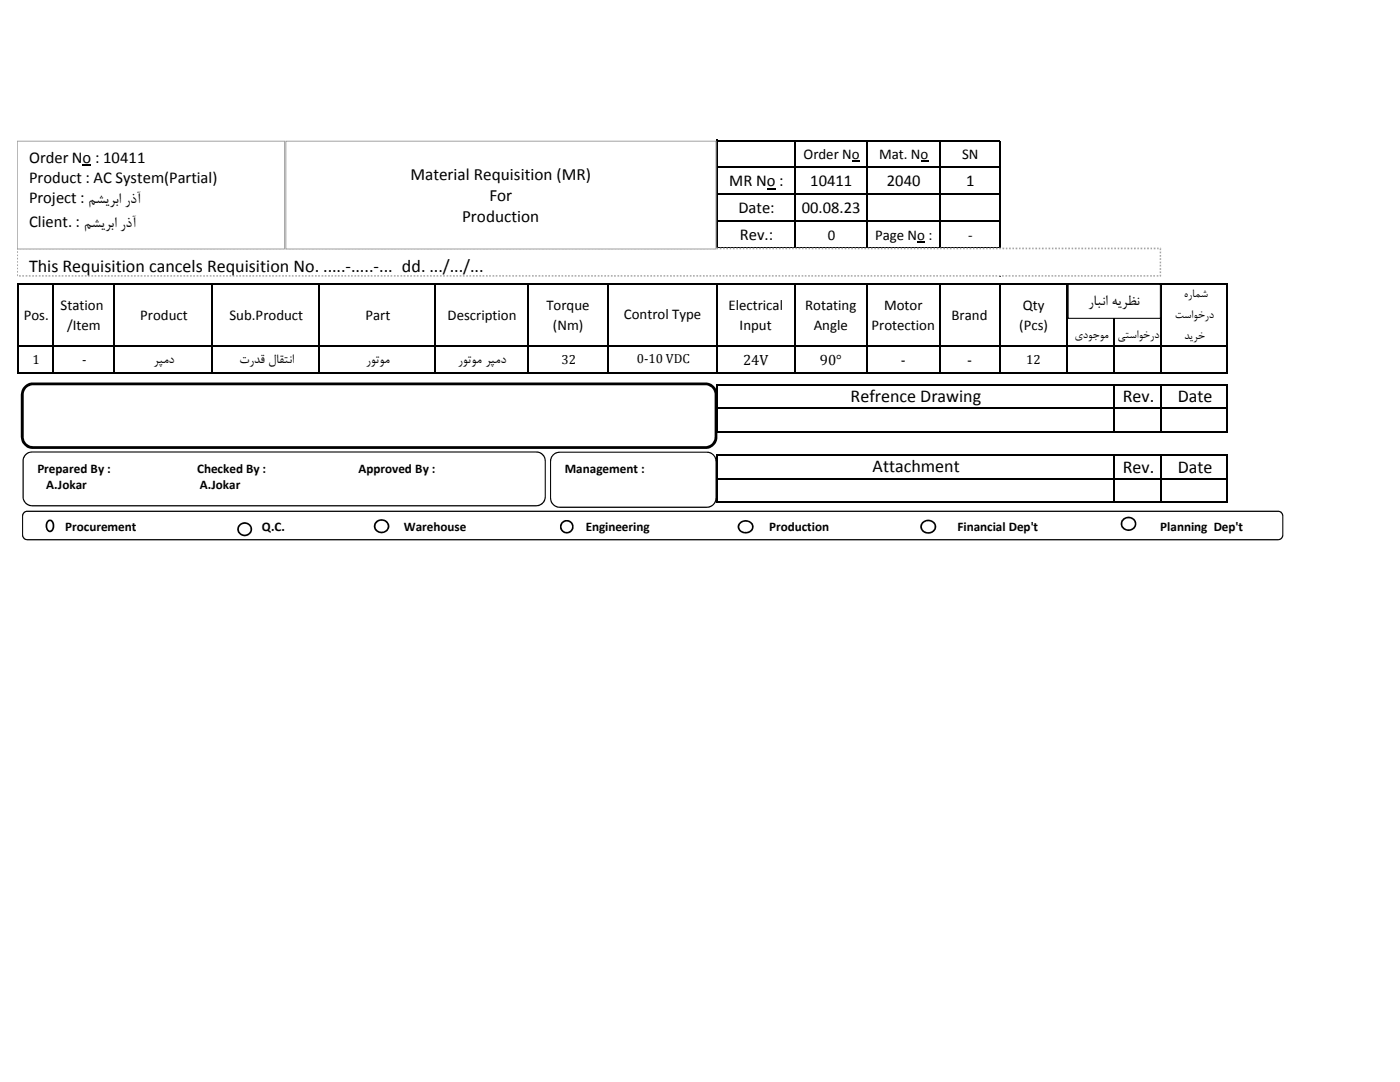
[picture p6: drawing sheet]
<svg xmlns="http://www.w3.org/2000/svg" width="279mm" height="216mm" viewBox="0 0 279 216" stroke-linecap="round" stroke-linejoin="round" font-family="sans-serif">
<path d="M153 37.6h1.8v.2h-1.8zM170 32.1h1.5v.2h-1.5zM183.7 32.1h1.6v.2h-1.6zM183 48.2h1.6v.2h-1.6z" fill="#000"/>
<g fill="none" stroke="#000" stroke-width=".3">
<path d="M143 27.9v21.8M143.2 28h56.4M143.2 33.4h56.4M143.2 38.8h56.4M158.6 28.2v21.5M173 28.2v21.5M187.5 28.2v21.5M199.5 28.2v27M3.6 56.4v18.1M3.7 56.6h241.4M10.6 56.7v17.8M22.8 56.7v17.8"/>
<path d="M42.4 56.7v17.8M63.7 56.7v17.8M86.8 56.7v17.8M105.3 56.7v17.8M121.4 56.7v17.8M143 56.7v17.8M143.2 44.2h56.4M143.2 49.6h56.4M158.6 56.7v17.8M173 56.7v17.8M187.5 56.7v17.8M199.5 56.7v17.8"/>
<path d="M213 56.7v17.8M222.4 56.7v17.8M231.7 56.7v17.8M245 56.7v17.8M3.7 69h241.4M3.7 74.4h241.4M143 76.6v9.7M143.2 76.7h101.9M222.4 76.9v9.4M231.7 76.9v9.4M245 76.9v9.4M143 90.7v9.7"/>
<path d="M143.2 81.4h101.9M143.2 86.1h101.9M143.2 90.8h101.9M143.2 95.5h101.9M222.4 91v9.4M231.7 91v9.4M245 91v9.4M143.2 100.2h101.9"/>
</g>
<path d="M3.4 49.6h228.2v5.4h-228.2z" fill="#fff"/>
<path d="M3.4 54.7h.2v.3h-.2zM3.4 54.1h.2v.3h-.2zM3.4 53.4h.2v.3h-.2zM3.4 52.7h.2v.4h-.2zM3.4 52.1h.2v.3h-.2zM3.4 51.4h.2v.4h-.2zM3.4 50.8h.2v.3h-.2zM3.4 50.1h.2v.4h-.2zM3.4 49.4h.2v.3h-.2l.2-.1v.2h-.2zM3.9 49.4h.3v.3h-.3zM4.5 49.4h.4v.3h-.4zM5.2 49.4h.3v.3h-.3zM5.8 49.4h.4v.3h-.4zM6.5 49.4h.3v.3h-.3zM7.2 49.4h.3v.3h-.3zM7.8 49.4h.3v.3h-.3zM8.5 49.4h.3v.3h-.3zM9.1 49.4h.3v.3h-.3zM9.8 49.4h.3v.3h-.3zM10.5 49.4h.3v.3h-.3zM11.1 49.4h.3v.3h-.3zM11.8 49.4h.3v.3h-.3zM12.4 49.4h.3v.3h-.3zM13.1 49.4h.3v.3h-.3zM13.7 49.4h.4v.3h-.4zM14.4 49.4h.3v.3h-.3zM15 49.4h.4v.3h-.4zM15.7 49.4h.3v.3h-.3zM16.3 49.4h.4v.3h-.4zM17 49.4h.3v.3h-.3zM17.7 49.4h.3v.3h-.3zM18.3 49.4h.3v.3h-.3zM19 49.4h.3v.3h-.3zM19.6 49.4h.3v.3h-.3zM20.3 49.4h.3v.3h-.3zM21 49.4h.3v.3h-.3zM21.6 49.4h.3v.3h-.3zM22.3 49.4h.3v.3h-.3zM22.9 49.4h.3v.3h-.3zM23.6 49.4h.3v.3h-.3zM24.2 49.4h.4v.3h-.4zM24.9 49.4h.3v.3h-.3zM25.5 49.4h.4v.3h-.4zM26.2 49.4h.3v.3h-.3zM26.8 49.4h.4v.3h-.4zM27.5 49.4h.3v.3h-.3zM28.2 49.4h.3v.3h-.3zM28.8 49.4h.3v.3h-.3zM29.5 49.4h.3v.3h-.3zM30.1 49.4h.3v.3h-.3zM30.8 49.4h.3v.3h-.3zM31.5 49.4h.3v.3h-.3zM32.1 49.4h.3v.3h-.3zM32.8 49.4h.3v.3h-.3zM33.4 49.4h.3v.3h-.3zM34.1 49.4h.3v.3h-.3zM34.7 49.4h.4v.3h-.4zM35.4 49.4h.3v.3h-.3zM36 49.4h.4v.3h-.4zM36.7 49.4h.3v.3h-.3zM37.3 49.4h.4v.3h-.4zM38 49.4h.3v.3h-.3zM38.7 49.4h.3v.3h-.3zM39.3 49.4h.3v.3h-.3zM40 49.4h.3v.3h-.3zM40.6 49.4h.3v.3h-.3zM41.3 49.4h.3v.3h-.3zM42 49.4h.2v.3h-.2zM42.6 49.4h.3v.3h-.3zM43.3 49.4h.3v.3h-.3zM43.9 49.4h.3v.3h-.3zM44.6 49.4h.3v.3h-.3zM45.2 49.4h.4v.3h-.4zM45.9 49.4h.3v.3h-.3zM46.5 49.4h.4v.3h-.4zM47.2 49.4h.3v.3h-.3zM47.8 49.4h.4v.3h-.4zM48.5 49.4h.3v.3h-.3zM49.1 49.4h.4v.3h-.4zM49.8 49.4h.3v.3h-.3zM50.5 49.4h.3v.3h-.3zM51.1 49.4h.3v.3h-.3zM51.8 49.4h.3v.3h-.3zM52.5 49.4h.2v.3h-.2zM53.1 49.4h.3v.3h-.3zM53.8 49.4h.3v.3h-.3zM54.4 49.4h.3v.3h-.3zM55.1 49.4h.3v.3h-.3zM55.7 49.4h.3v.3h-.3zM56.4 49.4h.3v.3h-.3zM57 49.4h.4v.3h-.4zM57.7 49.4h.3v.3h-.3zM58.3 49.4h.4v.3h-.4zM59 49.4h.3v.3h-.3zM59.6 49.4h.4v.3h-.4zM60.3 49.4h.3v.3h-.3zM61 49.4h.3v.3h-.3zM61.6 49.4h.3v.3h-.3zM62.3 49.4h.3v.3h-.3zM62.9 49.4h.3v.3h-.3zM63.6 49.4h.3v.3h-.3zM64.3 49.4h.3v.3h-.3zM64.9 49.4h.3v.3h-.3zM65.6 49.4h.3v.3h-.3zM66.2 49.4h.3v.3h-.3zM66.9 49.4h.3v.3h-.3zM67.5 49.4h.4v.3h-.4zM68.2 49.4h.3v.3h-.3zM68.8 49.4h.4v.3h-.4zM69.5 49.4h.3v.3h-.3zM70.1 49.4h.4v.3h-.4zM70.8 49.4h.3v.3h-.3zM71.5 49.4h.3v.3h-.3zM72.1 49.4h.3v.3h-.3zM72.8 49.4h.3v.3h-.3zM73.4 49.4h.3v.3h-.3zM74.1 49.4h.3v.3h-.3zM74.8 49.4h.3v.3h-.3zM75.4 49.4h.3v.3h-.3zM76.1 49.4h.3v.3h-.3zM76.7 49.4h.3v.3h-.3zM77.4 49.4h.3v.3h-.3zM78 49.4h.4v.3h-.4zM78.7 49.4h.3v.3h-.3zM79.3 49.4h.4v.3h-.4zM80 49.4h.3v.3h-.3zM80.6 49.4h.4v.3h-.4zM81.3 49.4h.3v.3h-.3zM82 49.4h.3v.3h-.3zM82.6 49.4h.3v.3h-.3zM83.3 49.4h.3v.3h-.3zM83.9 49.4h.3v.3h-.3zM84.6 49.4h.3v.3h-.3zM85.3 49.4h.3v.3h-.3zM85.9 49.4h.3v.3h-.3zM86.6 49.4h.3v.3h-.3zM87.2 49.4h.3v.3h-.3zM87.9 49.4h.3v.3h-.3zM88.5 49.4h.4v.3h-.4zM89.2 49.4h.3v.3h-.3zM89.8 49.4h.4v.3h-.4zM90.5 49.4h.3v.3h-.3zM91.1 49.4h.4v.3h-.4zM91.8 49.4h.3v.3h-.3zM92.5 49.4h.3v.3h-.3zM93.1 49.4h.3v.3h-.3zM93.8 49.4h.3v.3h-.3zM94.4 49.4h.3v.3h-.3zM95.1 49.4h.3v.3h-.3zM95.8 49.4h.3v.3h-.3zM96.4 49.4h.3v.3h-.3zM97.1 49.4h.3v.3h-.3zM97.7 49.4h.3v.3h-.3zM98.4 49.4h.3v.3h-.3zM99 49.4h.4v.3h-.4zM99.7 49.4h.3v.3h-.3zM100.3 49.4h.4v.3h-.4zM101 49.4h.3v.3h-.3zM101.6 49.4h.4v.3h-.4zM102.3 49.4h.3v.3h-.3zM103 49.4h.3v.3h-.3zM103.6 49.4h.3v.3h-.3zM104.3 49.4h.3v.3h-.3zM104.9 49.4h.3v.3h-.3zM105.6 49.4h.3v.3h-.3zM106.3 49.4h.3v.3h-.3zM106.9 49.4h.3v.3h-.3zM107.6 49.4h.3v.3h-.3zM108.2 49.4h.3v.3h-.3zM108.9 49.4h.3v.3h-.3zM109.5 49.4h.4v.3h-.4zM110.2 49.4h.3v.3h-.3zM110.8 49.4h.4v.3h-.4zM111.5 49.4h.3v.3h-.3zM112.1 49.4h.4v.3h-.4zM112.8 49.4h.3v.3h-.3zM113.5 49.4h.3v.3h-.3zM114.1 49.4h.3v.3h-.3zM114.8 49.4h.3v.3h-.3zM115.4 49.4h.3v.3h-.3zM116.1 49.4h.3v.3h-.3zM116.8 49.4h.3v.3h-.3zM117.4 49.4h.3v.3h-.3zM118.1 49.4h.3v.3h-.3zM118.7 49.4h.3v.3h-.3zM119.4 49.4h.3v.3h-.3zM120 49.4h.4v.3h-.4zM120.7 49.4h.3v.3h-.3zM121.3 49.4h.4v.3h-.4zM122 49.4h.3v.3h-.3zM122.6 49.4h.4v.3h-.4zM123.3 49.4h.3v.3h-.3zM124 49.4h.3v.3h-.3zM124.6 49.4h.3v.3h-.3zM125.3 49.4h.3v.3h-.3zM125.9 49.4h.3v.3h-.3zM126.6 49.4h.3v.3h-.3zM127.3 49.4h.3v.3h-.3zM127.9 49.4h.3v.3h-.3zM128.6 49.4h.3v.3h-.3zM129.2 49.4h.3v.3h-.3zM129.9 49.4h.3v.3h-.3zM130.5 49.4h.4v.3h-.4zM131.2 49.4h.3v.3h-.3zM131.8 49.4h.4v.3h-.4zM132.5 49.4h.3v.3h-.3zM133.1 49.4h.4v.3h-.4zM133.8 49.4h.3v.3h-.3zM134.5 49.4h.3v.3h-.3zM135.1 49.4h.3v.3h-.3zM135.8 49.4h.3v.3h-.3zM136.4 49.4h.3v.3h-.3zM137.1 49.4h.3v.3h-.3zM137.8 49.4h.2v.3h-.2zM138.4 49.4h.3v.3h-.3zM139.1 49.4h.3v.3h-.3zM139.7 49.4h.3v.3h-.3zM140.4 49.4h.3v.3h-.3zM141 49.4h.4v.3h-.4zM141.7 49.4h.3v.3h-.3zM142.3 49.4h.4v.3h-.4zM143 49.4h.3v.3h-.3zM143.6 49.4h.4v.3h-.4zM144.3 49.4h.3v.3h-.3zM144.9 49.4h.4v.3h-.4zM145.6 49.4h.3v.3h-.3zM146.3 49.4h.3v.3h-.3zM146.9 49.4h.3v.3h-.3zM147.6 49.4h.3v.3h-.3zM148.3 49.4h.2v.3h-.2zM148.9 49.4h.3v.3h-.3zM149.6 49.4h.3v.3h-.3zM150.2 49.4h.3v.3h-.3zM150.9 49.4h.3v.3h-.3zM151.5 49.4h.3v.3h-.3zM152.2 49.4h.3v.3h-.3zM152.8 49.4h.4v.3h-.4zM153.5 49.4h.3v.3h-.3zM154.1 49.4h.4v.3h-.4zM154.8 49.4h.3v.3h-.3zM155.4 49.4h.4v.3h-.4zM156.1 49.4h.3v.3h-.3zM156.8 49.4h.3v.3h-.3zM157.4 49.4h.3v.3h-.3zM158.1 49.4h.3v.3h-.3zM158.7 49.4h.3v.3h-.3zM159.4 49.4h.3v.3h-.3zM160.1 49.4h.3v.3h-.3zM160.7 49.4h.3v.3h-.3zM161.4 49.4h.3v.3h-.3zM162 49.4h.3v.3h-.3zM162.7 49.4h.3v.3h-.3zM163.3 49.4h.4v.3h-.4zM164 49.4h.3v.3h-.3zM164.6 49.4h.4v.3h-.4zM165.3 49.4h.3v.3h-.3zM165.9 49.4h.4v.3h-.4zM166.6 49.4h.3v.3h-.3zM167.3 49.4h.3v.3h-.3zM167.9 49.4h.3v.3h-.3zM168.6 49.4h.3v.3h-.3zM169.2 49.4h.3v.3h-.3zM169.9 49.4h.3v.3h-.3zM170.6 49.4h.3v.3h-.3zM171.2 49.4h.3v.3h-.3zM171.9 49.4h.3v.3h-.3zM172.5 49.4h.3v.3h-.3zM173.2 49.4h.3v.3h-.3zM173.8 49.4h.4v.3h-.4zM174.5 49.4h.3v.3h-.3zM175.1 49.4h.4v.3h-.4zM175.8 49.4h.3v.3h-.3zM176.4 49.4h.4v.3h-.4zM177.1 49.4h.3v.3h-.3zM177.8 49.4h.3v.3h-.3zM178.4 49.4h.3v.3h-.3zM179.1 49.4h.3v.3h-.3zM179.7 49.4h.3v.3h-.3zM180.4 49.4h.3v.3h-.3zM181.1 49.4h.3v.3h-.3zM181.7 49.4h.3v.3h-.3zM182.4 49.4h.3v.3h-.3zM183 49.4h.3v.3h-.3zM183.7 49.4h.3v.3h-.3zM184.3 49.4h.4v.3h-.4zM185 49.4h.3v.3h-.3zM185.6 49.4h.4v.3h-.4zM186.3 49.4h.3v.3h-.3zM186.9 49.4h.4v.3h-.4zM187.6 49.4h.3v.3h-.3zM188.3 49.4h.3v.3h-.3zM188.9 49.4h.3v.3h-.3zM189.6 49.4h.3v.3h-.3zM190.2 49.4h.3v.3h-.3zM190.9 49.4h.3v.3h-.3zM191.6 49.4h.3v.3h-.3zM192.2 49.4h.3v.3h-.3zM192.9 49.4h.3v.3h-.3zM193.5 49.4h.3v.3h-.3zM194.2 49.4h.3v.3h-.3zM194.8 49.4h.4v.3h-.4zM195.5 49.4h.3v.3h-.3zM196.1 49.4h.4v.3h-.4zM196.8 49.4h.3v.3h-.3zM197.4 49.4h.4v.3h-.4zM198.1 49.4h.3v.3h-.3zM198.8 49.4h.3v.3h-.3zM199.4 49.4h.3v.3h-.3zM200.1 49.4h.3v.3h-.3zM200.7 49.4h.3v.3h-.3zM201.4 49.4h.3v.3h-.3zM202.1 49.4h.3v.3h-.3zM202.7 49.4h.3v.3h-.3zM203.4 49.4h.3v.3h-.3zM204 49.4h.3v.3h-.3zM204.7 49.4h.3v.3h-.3zM205.3 49.4h.4v.3h-.4zM206 49.4h.3v.3h-.3zM206.6 49.4h.4v.3h-.4zM207.3 49.4h.3v.3h-.3zM207.9 49.4h.4v.3h-.4zM208.6 49.4h.3v.3h-.3zM209.3 49.4h.3v.3h-.3zM209.9 49.4h.3v.3h-.3zM210.6 49.4h.3v.3h-.3zM211.2 49.4h.3v.3h-.3zM211.9 49.4h.3v.3h-.3zM212.6 49.4h.3v.3h-.3zM213.2 49.4h.3v.3h-.3zM213.9 49.4h.3v.3h-.3zM214.5 49.4h.3v.3h-.3zM215.2 49.4h.3v.3h-.3zM215.8 49.4h.4v.3h-.4zM216.5 49.4h.3v.3h-.3zM217.1 49.4h.4v.3h-.4zM217.8 49.4h.3v.3h-.3zM218.4 49.4h.4v.3h-.4zM219.1 49.4h.3v.3h-.3zM219.8 49.4h.3v.3h-.3zM220.4 49.4h.3v.3h-.3zM221.1 49.4h.3v.3h-.3zM221.7 49.4h.3v.3h-.3zM222.4 49.4h.3v.3h-.3zM223.1 49.4h.3v.3h-.3zM223.7 49.4h.3v.3h-.3zM224.4 49.4h.3v.3h-.3zM225 49.4h.3v.3h-.3zM225.7 49.4h.3v.3h-.3zM226.3 49.4h.4v.3h-.4zM227 49.4h.3v.3h-.3zM227.6 49.4h.4v.3h-.4zM228.3 49.4h.3v.3h-.3zM228.9 49.4h.4v.3h-.4zM229.6 49.4h.3v.3h-.3zM230.3 49.4h.3v.3h-.3zM230.9 49.4h.3v.3h-.3zM231.6 49.4l.1 .1v.4h-.3zM231.4 50.2h.3v.3h-.3zM231.4 50.9h.3v.3h-.3zM231.4 51.5h.3v.4h-.3zM231.4 52.2h.3v.3h-.3zM231.4 52.8h.3v.4h-.3zM231.4 53.5h.3v.3h-.3zM231.4 54.1h.3v.4h-.3zM231.4 54.8h.3v.4h-.2l.1-.3-.2 .1zM230.8 54.9h.4v.3h-.4zM230.2 54.9h.3v.3h-.3zM229.5 54.9h.4v.3h-.4zM228.9 54.9h.3v.3h-.3zM228.2 54.9h.4v.3h-.4zM227.5 54.9h.4v.3h-.4zM226.9 54.9h.3v.3h-.3zM226.2 54.9h.4v.3h-.4zM225.6 54.9h.3v.3h-.3zM224.9 54.9h.4v.3h-.4zM224.3 54.9h.3v.3h-.3zM223.6 54.9h.3v.3h-.3zM223 54.9h.3v.3h-.3zM222.3 54.9h.3v.3h-.3zM221.7 54.9h.3v.3h-.3zM221 54.9h.3v.3h-.3zM220.3 54.9h.4v.3h-.4zM219.7 54.9h.3v.3h-.3zM219 54.9h.4v.3h-.4zM218.4 54.9h.3v.3h-.3zM217.7 54.9h.4v.3h-.4zM217 54.9h.4v.3h-.4zM216.4 54.9h.3v.3h-.3zM215.7 54.9h.4v.3h-.4zM215.1 54.9h.3v.3h-.3zM214.4 54.9h.4v.3h-.4zM213.8 54.9h.3v.3h-.3zM213.1 54.9h.3v.3h-.3zM212.5 54.9h.3v.3h-.3zM211.8 54.9h.3v.3h-.3zM211.2 54.9h.3v.3h-.3zM210.5 54.9h.3v.3h-.3zM209.8 54.9h.4v.3h-.4zM209.2 54.9h.3v.3h-.3zM208.5 54.9h.4v.3h-.4zM207.9 54.9h.3v.3h-.3zM207.2 54.9h.4v.3h-.4zM206.5 54.9h.4v.3h-.4zM205.9 54.9h.3v.3h-.3zM205.2 54.9h.4v.3h-.4zM204.6 54.9h.3v.3h-.3zM203.9 54.9h.4v.3h-.4zM203.3 54.9h.3v.3h-.3zM202.6 54.9h.3v.3h-.3zM202 54.9h.3v.3h-.3zM201.3 54.9h.3v.3h-.3zM200.7 54.9h.3v.3h-.3zM200 54.9h.3v.3h-.3zM199.3 54.9h.4v.3h-.4zM198.7 54.9h.3v.3h-.3zM198 54.9h.4v.3h-.4zM197.4 54.9h.3v.3h-.3zM196.7 54.9h.4v.3h-.4zM196 54.9h.4v.3h-.4zM195.4 54.9h.3v.3h-.3zM194.7 54.9h.4v.3h-.4zM194.1 54.9h.3v.3h-.3zM193.4 54.9h.4v.3h-.4zM192.8 54.9h.3v.3h-.3zM192.1 54.9h.3v.3h-.3zM191.5 54.9h.3v.3h-.3zM190.8 54.9h.3v.3h-.3zM190.2 54.9h.3v.3h-.3zM189.5 54.9h.3v.3h-.3zM188.8 54.9h.4v.3h-.4zM188.2 54.9h.3v.3h-.3zM187.5 54.9h.4v.3h-.4zM186.9 54.9h.3v.3h-.3zM186.2 54.9h.4v.3h-.4zM185.5 54.9h.4v.3h-.4zM184.9 54.9h.4v.3h-.4zM184.2 54.9h.4v.3h-.4zM183.6 54.9h.3v.3h-.3zM182.9 54.9h.4v.3h-.4zM182.3 54.9h.3v.3h-.3zM181.6 54.9h.3v.3h-.3zM181 54.9h.3v.3h-.3zM180.3 54.9h.3v.3h-.3zM179.7 54.9h.3v.3h-.3zM179 54.9h.3v.3h-.3zM178.4 54.9h.3v.3h-.3zM177.7 54.9h.3v.3h-.3zM177 54.9h.4v.3h-.4zM176.4 54.9h.3v.3h-.3zM175.7 54.9h.4v.3h-.4zM175 54.9h.4v.3h-.4zM174.4 54.9h.4v.3h-.4zM173.7 54.9h.4v.3h-.4zM173.1 54.9h.3v.3h-.3zM172.4 54.9h.4v.3h-.4zM171.8 54.9h.3v.3h-.3zM171.1 54.9h.3v.3h-.3zM170.5 54.9h.3v.3h-.3zM169.8 54.9h.3v.3h-.3zM169.2 54.9h.3v.3h-.3zM168.5 54.9h.3v.3h-.3zM167.9 54.9h.3v.3h-.3zM167.2 54.9h.3v.3h-.3zM166.5 54.9h.4v.3h-.4zM165.9 54.9h.3v.3h-.3zM165.2 54.9h.4v.3h-.4zM164.5 54.9h.4v.3h-.4zM163.9 54.9h.4v.3h-.4zM163.2 54.9h.4v.3h-.4zM162.6 54.9h.3v.3h-.3zM161.9 54.9h.4v.3h-.4zM161.3 54.9h.3v.3h-.3zM160.6 54.9h.4v.3h-.4zM160 54.9h.3v.3h-.3zM159.3 54.9h.3v.3h-.3zM158.7 54.9h.3v.3h-.3zM158 54.9h.3v.3h-.3zM157.4 54.9h.3v.3h-.3zM156.7 54.9h.3v.3h-.3zM156 54.9h.4v.3h-.4zM155.4 54.9h.3v.3h-.3zM154.7 54.9h.4v.3h-.4zM154.1 54.9h.3v.3h-.3zM153.4 54.9h.4v.3h-.4zM152.7 54.9h.4v.3h-.4zM152.1 54.9h.3v.3h-.3zM151.4 54.9h.4v.3h-.4zM150.8 54.9h.3v.3h-.3zM150.1 54.9h.4v.3h-.4zM149.5 54.9h.3v.3h-.3zM148.8 54.9h.3v.3h-.3zM148.2 54.9h.3v.3h-.3zM147.5 54.9h.3v.3h-.3zM146.9 54.9h.3v.3h-.3zM146.2 54.9h.3v.3h-.3zM145.5 54.9h.4v.3h-.4zM144.9 54.9h.3v.3h-.3zM144.2 54.9h.4v.3h-.4zM143.6 54.9h.3v.3h-.3zM142.9 54.9h.4v.3h-.4zM142.2 54.9h.4v.3h-.4zM141.6 54.9h.3v.3h-.3zM140.9 54.9h.4v.3h-.4zM140.3 54.9h.3v.3h-.3zM139.6 54.9h.4v.3h-.4zM139 54.9h.3v.3h-.3zM138.3 54.9h.3v.3h-.3zM137.7 54.9h.3v.3h-.3zM137 54.9h.3v.3h-.3zM136.4 54.9h.3v.3h-.3zM135.7 54.9h.3v.3h-.3zM135 54.9h.4v.3h-.4zM134.4 54.9h.3v.3h-.3zM133.7 54.9h.4v.3h-.4zM133.1 54.9h.3v.3h-.3zM132.4 54.9h.4v.3h-.4zM131.7 54.9h.4v.3h-.4zM131.1 54.9h.3v.3h-.3zM130.4 54.9h.4v.3h-.4zM129.8 54.9h.3v.3h-.3zM129.1 54.9h.4v.3h-.4zM128.5 54.9h.3v.3h-.3zM127.8 54.9h.3v.3h-.3zM127.2 54.9h.3v.3h-.3zM126.5 54.9h.3v.3h-.3zM125.9 54.9h.3v.3h-.3zM125.2 54.9h.3v.3h-.3zM124.5 54.9h.4v.3h-.4zM123.9 54.9h.3v.3h-.3zM123.2 54.9h.4v.3h-.4zM122.6 54.9h.3v.3h-.3zM121.9 54.9h.4v.3h-.4zM121.2 54.9h.4v.3h-.4zM120.6 54.9h.3v.3h-.3zM119.9 54.9h.4v.3h-.4zM119.3 54.9h.3v.3h-.3zM118.6 54.9h.4v.3h-.4zM118 54.9h.3v.3h-.3zM117.3 54.9h.3v.3h-.3zM116.7 54.9h.3v.3h-.3zM116 54.9h.3v.3h-.3zM115.4 54.9h.3v.3h-.3zM114.7 54.9h.3v.3h-.3zM114 54.9h.4v.3h-.4zM113.4 54.9h.3v.3h-.3zM112.7 54.9h.4v.3h-.4zM112.1 54.9h.3v.3h-.3zM111.4 54.9h.4v.3h-.4zM110.7 54.9h.4v.3h-.4zM110.1 54.9h.3v.3h-.3zM109.4 54.9h.4v.3h-.4zM108.8 54.9h.3v.3h-.3zM108.1 54.9h.4v.3h-.4zM107.5 54.9h.3v.3h-.3zM106.8 54.9h.3v.3h-.3zM106.2 54.9h.3v.3h-.3zM105.5 54.9h.3v.3h-.3zM104.9 54.9h.3v.3h-.3zM104.2 54.9h.3v.3h-.3zM103.5 54.9h.4v.3h-.4zM102.9 54.9h.3v.3h-.3zM102.2 54.9h.4v.3h-.4zM101.6 54.9h.3v.3h-.3zM100.9 54.9h.4v.3h-.4zM100.2 54.9h.4v.3h-.4zM99.6 54.9h.3v.3h-.3zM98.9 54.9h.4v.3h-.4zM98.3 54.9h.3v.3h-.3zM97.6 54.9h.4v.3h-.4zM97 54.9h.3v.3h-.3zM96.3 54.9h.3v.3h-.3zM95.7 54.9h.3v.3h-.3zM95 54.9h.3v.3h-.3zM94.4 54.9h.3v.3h-.3zM93.7 54.9h.3v.3h-.3zM93 54.9h.4v.3h-.4zM92.4 54.9h.3v.3h-.3zM91.7 54.9h.4v.3h-.4zM91.1 54.9h.3v.3h-.3zM90.4 54.9h.4v.3h-.4zM89.7 54.9h.4v.3h-.4zM89.1 54.9h.4v.3h-.4zM88.4 54.9h.4v.3h-.4zM87.8 54.9h.3v.3h-.3zM87.1 54.9h.4v.3h-.4zM86.5 54.9h.3v.3h-.3zM85.8 54.9h.3v.3h-.3zM85.2 54.9h.3v.3h-.3zM84.5 54.9h.3v.3h-.3zM83.9 54.9h.3v.3h-.3zM83.2 54.9h.3v.3h-.3zM82.5 54.9h.4v.3h-.4zM81.9 54.9h.3v.3h-.3zM81.2 54.9h.4v.3h-.4zM80.6 54.9h.3v.3h-.3zM79.9 54.9h.4v.3h-.4zM79.2 54.9h.4v.3h-.4zM78.6 54.9h.4v.3h-.4zM77.9 54.9h.4v.3h-.4zM77.3 54.9h.3v.3h-.3zM76.6 54.9h.4v.3h-.4zM76 54.9h.3v.3h-.3zM75.3 54.9h.3v.3h-.3zM74.7 54.9h.3v.3h-.3zM74 54.9h.3v.3h-.3zM73.4 54.9h.3v.3h-.3zM72.7 54.9h.3v.3h-.3zM72.1 54.9h.3v.3h-.3zM71.4 54.9h.3v.3h-.3zM70.7 54.9h.4v.3h-.4zM70.1 54.9h.3v.3h-.3zM69.4 54.9h.4v.3h-.4zM68.7 54.9h.4v.3h-.4zM68.1 54.9h.4v.3h-.4zM67.4 54.9h.4v.3h-.4zM66.8 54.9h.3v.3h-.3zM66.1 54.9h.4v.3h-.4zM65.5 54.9h.3v.3h-.3zM64.8 54.9h.4v.3h-.4zM64.2 54.9h.3v.3h-.3zM63.5 54.9h.3v.3h-.3zM62.9 54.9h.3v.3h-.3zM62.2 54.9h.3v.3h-.3zM61.6 54.9h.3v.3h-.3zM60.9 54.9h.3v.3h-.3zM60.2 54.9h.4v.3h-.4zM59.6 54.9h.3v.3h-.3zM58.9 54.9h.4v.3h-.4zM58.3 54.9h.3v.3h-.3zM57.6 54.9h.4v.3h-.4zM56.9 54.9h.4v.3h-.4zM56.3 54.9h.3v.3h-.3zM55.6 54.9h.4v.3h-.4zM55 54.9h.3v.3h-.3zM54.3 54.9h.4v.3h-.4zM53.7 54.9h.3v.3h-.3zM53 54.9h.3v.3h-.3zM52.4 54.9h.3v.3h-.3zM51.7 54.9h.3v.3h-.3zM51.1 54.9h.3v.3h-.3zM50.4 54.9h.3v.3h-.3zM49.7 54.9h.4v.3h-.4zM49.1 54.9h.3v.3h-.3zM48.4 54.9h.4v.3h-.4zM47.8 54.9h.3v.3h-.3zM47.1 54.9h.4v.3h-.4zM46.4 54.9h.4v.3h-.4zM45.8 54.9h.3v.3h-.3zM45.1 54.9h.4v.3h-.4zM44.5 54.9h.3v.3h-.3zM43.8 54.9h.4v.3h-.4zM43.2 54.9h.3v.3h-.3zM42.5 54.9h.3v.3h-.3zM41.9 54.9h.3v.3h-.3zM41.2 54.9h.3v.3h-.3zM40.6 54.9h.3v.3h-.3zM39.9 54.9h.3v.3h-.3zM39.2 54.9h.4v.3h-.4zM38.6 54.9h.3v.3h-.3zM37.9 54.9h.4v.3h-.4zM37.3 54.9h.3v.3h-.3zM36.6 54.9h.4v.3h-.4zM35.9 54.9h.4v.3h-.4zM35.3 54.9h.3v.3h-.3zM34.6 54.9h.4v.3h-.4zM34 54.9h.3v.3h-.3zM33.3 54.9h.4v.3h-.4zM32.7 54.9h.3v.3h-.3zM32 54.9h.3v.3h-.3zM31.4 54.9h.3v.3h-.3zM30.7 54.9h.3v.3h-.3zM30.1 54.9h.3v.3h-.3zM29.4 54.9h.3v.3h-.3zM28.7 54.9h.4v.3h-.4zM28.1 54.9h.3v.3h-.3zM27.4 54.9h.4v.3h-.4zM26.8 54.9h.3v.3h-.3zM26.1 54.9h.4v.3h-.4zM25.4 54.9h.4v.3h-.4zM24.8 54.9h.3v.3h-.3zM24.1 54.9h.4v.3h-.4zM23.5 54.9h.3v.3h-.3zM22.8 54.9h.4v.3h-.4zM22.2 54.9h.3v.3h-.3zM21.5 54.9h.3v.3h-.3zM20.9 54.9h.3v.3h-.3zM20.2 54.9h.3v.3h-.3zM19.6 54.9h.3v.3h-.3zM18.9 54.9h.3v.3h-.3zM18.2 54.9h.4v.3h-.4zM17.6 54.9h.3v.3h-.3zM16.9 54.9h.4v.3h-.4zM16.3 54.9h.3v.3h-.3zM15.6 54.9h.4v.3h-.4zM14.9 54.9h.4v.3h-.4zM14.3 54.9h.3v.3h-.3zM13.6 54.9h.4v.3h-.4zM13 54.9h.3v.3h-.3zM12.3 54.9h.4v.3h-.4zM11.7 54.9h.3v.3h-.3zM11 54.9h.3v.3h-.3zM10.4 54.9h.3v.3h-.3zM9.7 54.9h.3v.3h-.3zM9.1 54.9h.3v.3h-.3zM8.4 54.9h.3v.3h-.3zM7.7 54.9h.4v.3h-.4zM7.1 54.9h.3v.3h-.3zM6.4 54.9h.4v.3h-.4zM5.8 54.9h.3v.3h-.3zM5.1 54.9h.4v.3h-.4zM4.4 54.9h.4v.3h-.4zM3.8 54.9h.3v.3h-.3zM3.4 54.9l.1 .3z" fill="#a6a6a6"/>
<path d="M3.4 28.2h53.4v21.5h-53.4z" fill="#fff"/>
<path d="M3.4 28.1h53.5v21.7h-53.5zM3.4 28.3l.2-.1v21.5l-.2-.1h53.4l-.1 .1v-21.5l.1 .1z" fill="#a6a6a6"/>
<path d="M16.5 32.9h1.7v.2h-1.7z" fill="#000"/>
<path d="M57 28.2h85.9v21.5h-85.9z" fill="#fff"/>
<path d="M57 28.1h85.9l.1 .1v21.5l-.1 .1h-85.9zM57 28.3l.1-.1v21.5l-.1-.1h85.9l-.1 .1v-21.5l.1 .1z" fill="#a6a6a6"/>
<path d="M5.1 77.2l.9-.5 .6-.1h134.2a2.12 2.12 0 0 1 2.1 2.1v8.5a2.1 2.1 0 0 1-2.1 2.1h-134.2a2.12 2.12 0 0 1-2.2-2.1v-8.5l.1-.6z" fill-rule="evenodd" fill="#fff"/>
<path d="M4.9 77l.7-.5 .7-.2h134.7a2.44 2.44 0 0 1 2.2 2.1v9a2.44 2.44 0 0 1-2.1 2.2h-134.8a2.45 2.45 0 0 1-2.2-2.4v-8.5a2.45 2.45 0 0 1 .8-1.7zM5.2 77.4l-.5 1.1v8.9l.2 .5 .4 .6 .7 .4 .6 .1h134.4l.6-.2 .5-.3 .4-.7 .1-.6v-8.7l-.2-.6-.3-.5-1.1-.5h-134.6l-.7 .2z" fill="#000"/>
<path d="M5.1 90.7l.8-.5h.5h100.6a1.77 1.77 0 0 1 1.8 1.8v7.1a1.76 1.76 0 0 1-1.8 1.8h-100.6a1.79 1.79 0 0 1-1.8-1.8v-7.1l.1-.5z" fill-rule="evenodd" fill="#fff"/>
<path d="M5 90.6l.6-.4 .6-.1h101.2l.7 .3 .5 .5 .3 .9v7.5a1.89 1.89 0 0 1-1.9 1.7h-100.6a1.95 1.95 0 0 1-1.9-1.9v-7.3l.1-.6zM5.2 90.8l-.5 .9v7.7l.5 .9 1 .5h101l1-.5 .4-.7 .1-.5v-7.4l-.3-.7-.5-.4-.9-.3h-100.6l-.6 .1z" fill="#000"/>
<path d="M110.4 90.8l.8-.5 .5-.1h29.4a1.84 1.84 0 0 1 1.8 1.9v7.3a1.83 1.83 0 0 1-1.8 1.8h-29.4a1.87 1.87 0 0 1-1.8-1.8v-7.3v-.5z" fill-rule="evenodd" fill="#fff"/>
<path d="M110.3 90.7l.7-.4 .5-.2 30.1 .1a1.86 1.86 0 0 1 1.4 1.7v7.9a1.86 1.86 0 0 1-1.4 1.5h-29.9a2.07 2.07 0 0 1-1.8-1.1l-.1-.6v-7.9zM110.5 90.8l-.4 .6-.1 .7v7.3l.3 .9 .4 .5 .5 .2 29.9 .1 .9-.3 .7-.9v-8.2l-.4-.9-.9-.4-29.7-.1-.7 .2z" fill="#000"/>
<path d="M4.8 102.3l.7-.3h249.6a.94 .94 0 0 1 .9 1v3.8a.94 .94 0 0 1-.9 .9h-249.6a.95 .95 0 0 1-1-.9v-3.8z" fill-rule="evenodd" fill="#fff"/>
<path d="M4.7 102.2l.5-.3h250.1l.4 .2 .4 .6v4.2a1.03 1.03 0 0 1-.8 .9h-250.1a1.04 1.04 0 0 1-.8-1v-4.1zM4.9 102.4l-.3 .6v3.7l.2 .5 .5 .4h249.9l.5-.4 .2-.4v-3.8l-.2-.6-.5-.2h-249.9z" fill="#000"/>
<path d="M9.7 103.9l.3-.1a1.27 1.27 0 0 1 0 2.2 1.27 1.27 0 0 1-.3-2.1z" fill-rule="evenodd" fill="#fff"/>
<path d="M9.5 103.9l.3-.2a.87 .87 0 0 1 1 .7 1.73 1.73 0 0 1-.4 1.7 .8 .8 0 0 1-1.2-.7l-.1-.7zM9.7 104.1l-.2 .4-.1 .6 .3 .6 .3 .2 .4-.4 .1-.8-.3-.7z" fill="#000"/>
<circle cx="48.8" cy="105.6" r="1.29" fill="#fff"/>
<path d="M47.3 105.6a1.5 1.5 0 0 1 3 0 1.5 1.5 0 0 1-3 0zM47.7 105.6a1.12 1.12 0 0 0 2.2 0 1.12 1.12 0 0 0-2.2 0z" fill="#000"/>
<path d="M75 104.3a1.35 1.35 0 0 1 1.9-.4 1.35 1.35 0 0 1 .4 1.8 1.35 1.35 0 0 1-1.9 .4 1.35 1.35 0 0 1-.4-1.8z" fill-rule="evenodd" fill="#fff"/>
<path d="M75.1 104l.5-.3h1.2a1.47 1.47 0 0 1 .8 1.9 1.53 1.53 0 0 1-2.1 .7 1.53 1.53 0 0 1-.7-2.1zM75.3 104.3l-.3 .3-.1 .4 .1 .5 .5 .4 .9 .2 .8-.5 .2-.6-.1-.4-.4-.5-1-.2z" fill="#000"/>
<path d="M224.1 103.8a1.34 1.34 0 0 1 2-.3 1.34 1.34 0 0 1 0 2.1 1.35 1.35 0 0 1-1.8-.1 1.35 1.35 0 0 1-.2-1.7z" fill-rule="evenodd" fill="#fff"/>
<path d="M223.9 103.7a1.57 1.57 0 0 1 2-.5 1.57 1.57 0 0 1 .8 1.9 1.55 1.55 0 0 1-2.1 .7 1.55 1.55 0 0 1-.7-2.1zM224.4 103.7l-.4 .6v.4l.5 .8 1 .1 .6-.3 .3-.4v-.8l-.5-.5-.9-.2z" fill="#000"/>
<circle cx="113.1" cy="105.1" r="1.2" fill="#fff"/>
<path d="M111.8 105.1a1.36 1.36 0 0 1 2.7 0 1.36 1.36 0 0 1-2.7 0zM112.1 105.1a1.03 1.03 0 0 0 2 0 1.03 1.03 0 0 0-2 0z" fill="#000"/>
<path d="M184.1 104.4a1.38 1.38 0 0 1 1.9-.4 1.38 1.38 0 0 1 .4 1.8 1.38 1.38 0 0 1-1.9 .4 1.38 1.38 0 0 1-.4-1.8z" fill-rule="evenodd" fill="#fff"/>
<path d="M183.9 104.3a1.58 1.58 0 0 1 2-.5 1.58 1.58 0 0 1 .8 1.9 1.7 1.7 0 0 1-2.6 .4 1.31 1.31 0 0 1-.2-1.8zM184.3 104.4l-.3 .7 .2 .6 .3 .3 1 .2 .5-.2 .4-.5v-.9l-.4-.4-1-.2z" fill="#000"/>
<path d="M147.6 104.4a1.5 1.5 0 0 1 1.6-.4 1.5 1.5 0 0 1 1 1.1 1.47 1.47 0 0 1-1.4 1.2 1.47 1.47 0 0 1-1.4-1.2z" fill-rule="evenodd" fill="#fff"/>
<path d="M147.7 104.1l.8-.3h.6a1.38 1.38 0 0 1 1.3 1.6l-.1 .2a1.63 1.63 0 0 1-1.5 .9l-.9-.2-.4-.4a1.12 1.12 0 0 1 .2-1.7zM147.9 104.4l-.3 .3-.1 .5 .2 .5 .4 .3 1 .1 .5-.1 .4-.5 .1-.6-.5-.6-1.1-.2z" fill="#000"/>
<path d="M213.1 56.7h18.5v6.8h-18.5z" fill="#fff"/>
<path d="M213.1 56.6h18.5l.1 .1v6.9h-18.6l-.1-.1zM213.1 56.9l.2-.2v6.8l-.2-.1h18.5l-.1 .1v-6.8l.1 .2z" fill="#000"/>
<g font-size="3.6">
<text x="5.8" y="54.2">This Requisition cancels Requisition No. .....‐.....‐... dd. .../.../...</text>
<text x="169.8" y="80.1">Refrence Drawing</text>
<text x="224.1" y="80.3">Rev.</text>
<text x="235" y="80.3">Date</text>
<text x="174.2" y="94.2">Attachment</text>
<text x="224.1" y="94.4">Rev.</text>
<text x="235" y="94.4">Date</text>
</g>
<g font-size="3.4">
<text x="81.9" y="35.9">Material Requisition (MR)</text>
<text x="97.7" y="40.1">For</text>
<text x="92.2" y="44.3">Production</text>
</g>
<g font-size="3.3">
<text x="5.8" y="32.5">Order No : 10411</text>
<text x="5.8" y="40.5">Project : مشيراب رذآ</text>
<text x="5.8" y="36.4">Product : AC System(Partial)</text>
<text x="145.5" y="37.2">MR No :</text>
<text x="161.7" y="37.2">10411</text>
<text x="177" y="37.2">2040</text>
<text x="192.8" y="37.2">1</text>
<text x="5.8" y="45.4">Client. : مشيراب رذآ</text>
<text x="147.4" y="42.6">Date:</text>
<text x="147.7" y="48">Rev.:</text>
<text x="160" y="42.6">00.08.23</text>
<text x="217.2" y="60.8">رابان ه</text>
<text x="223.2" y="60.8">يرظن</text>
</g>
<g font-size="3">
<text x="160.4" y="31.7">Order No</text>
<text x="175.4" y="31.7">Mat. No</text>
<text x="192" y="31.7">SN</text>
<text x="165.2" y="47.9">0</text>
<text x="174.6" y="47.9">Page No :</text>
<text x="193.2" y="47.9">‐</text>
<text x="4.7" y="63.8">Pos.</text>
<text x="12.1" y="61.8">Station</text>
<text x="13.4" y="65.8">/Item</text>
<text x="28" y="63.8">Product</text>
<text x="45.8" y="63.8">Sub.Product</text>
<text x="72.9" y="63.8">Part</text>
<text x="89.3" y="63.8">Description</text>
<text x="109.1" y="61.8">Torque</text>
<text x="110.4" y="65.8">(Nm)</text>
<text x="124.5" y="63.7">Control Type</text>
<text x="145.4" y="61.8">Electrical</text>
<text x="147.6" y="65.8">Input</text>
<text x="160.7" y="61.8">Rotating</text>
<text x="162.4" y="65.8">Angle</text>
<text x="173.9" y="65.8">Protection</text>
<text x="176.4" y="61.8">Motor</text>
<text x="189.9" y="63.8">Brand</text>
<text x="203.4" y="65.8">(Pcs)</text>
<text x="204.1" y="61.8">Qty</text>
<text x="30.6" y="72.4">رپمد</text>
<text x="47.7" y="72.4">تردق لاقتان</text>
<text x="73" y="72.4">روتوم</text>
<text x="91.4" y="72.4">روتوم رپمد</text>
<text x="148.3" y="72.8">24V</text>
<text x="163.6" y="72.8">90°</text>
<text x="179.8" y="72.8">‐</text>
<text x="193" y="72.8">‐</text>
</g>
<g font-size="2.6">
<text x="236.3" y="59.2">هرامش</text>
<text x="234.4" y="63.4">تساوخرد</text>
<text x="214.4" y="67.4">يدوجوم</text>
<text x="223" y="67.4">يتساوخرد</text>
<text x="236.3" y="67.6">ديرخ</text>
<text x="6.5" y="72.6">1</text>
<text x="16.4" y="72.6">‐</text>
<text x="112.1" y="72.6">32</text>
<text x="127.1" y="72.5">0‐10 VDC</text>
<text x="204.8" y="72.6">12</text>
<text x="7.5" y="94.4">Prepared By :</text>
<text x="39.3" y="94.4">Checked By :</text>
<text x="71.5" y="94.4">Approved By :</text>
<text x="112.7" y="94.4">Management :</text>
<text x="9.2" y="97.6">A.Jokar</text>
<text x="39.9" y="97.6">A.Jokar</text>
<text x="13" y="106">Procurement</text>
<text x="52.3" y="106">Q.C.</text>
<text x="80.6" y="106">Warehouse</text>
<text x="116.9" y="106">Engineering</text>
<text x="153.5" y="106">Production</text>
<text x="191.1" y="106">Financial Dep't</text>
<text x="231.6" y="106">Planning Dep't</text>
</g>
</svg>
